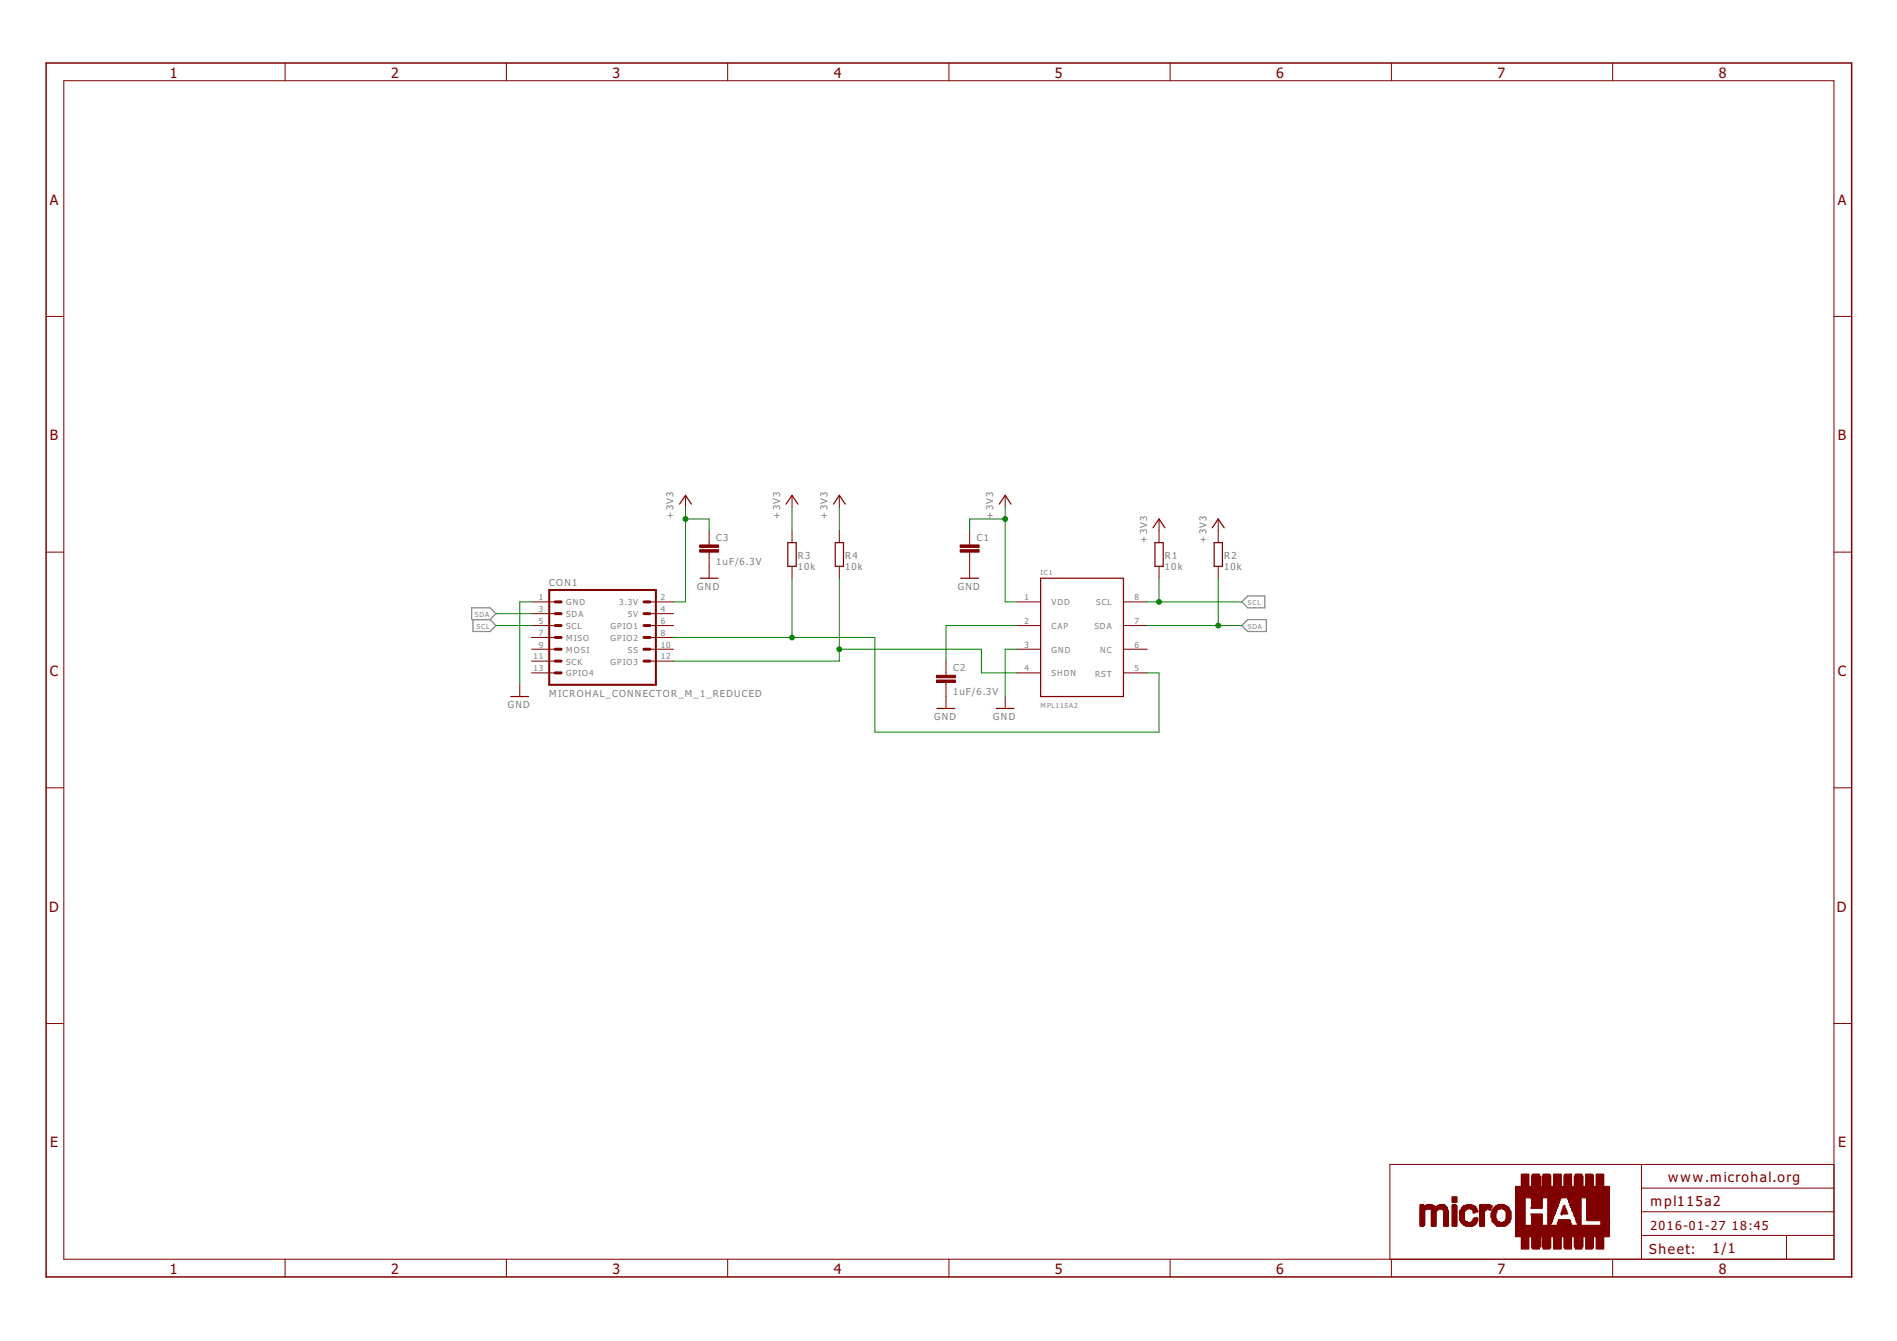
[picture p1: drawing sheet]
<svg xmlns="http://www.w3.org/2000/svg" width="297mm" height="210mm" viewBox="0 0 297 210" stroke-linecap="round" stroke-linejoin="round" font-family="sans-serif">
<path d="M73.9 95.1h2.9l.9 1-.9 .9h-2.9zM74.1 97v1.8h2.7l.9-.9-.9-.9M194.5 94.2l.9-.9h2.7v1.8h-2.7zM195.4 97h2.9v1.8h-2.9l-.9-.9z" fill="none" stroke="#808080" stroke-width=".19"/>
<g fill="none" stroke="#800000" stroke-width=".16">
<path d="M10 12.6h277.2v184.5h-277.2zM44.6 9.9v2.7M79.3 9.9v2.7M113.9 9.9v2.7M148.6 9.9v2.7M183.2 9.9v2.7M217.9 9.9v2.7M252.5 9.9v2.7M7.2 49.5h2.8M287.2 49.5h2.7M107.3 77.5v1.9M124 77.5v1.9"/>
<path d="M131.4 77.5v1.9M157.4 77.5v1.9M7.2 86.4h2.8M83.2 94.2h3.7M83.2 96.1h3.7M83.2 97.9h3.7M83.2 99.8h3.7M101.8 94.2h3.7M101.8 96.1h3.7M101.8 97.9h3.7M101.8 99.8h3.7M111 83.1v2.2"/>
<path d="M111 86.4v4.1M124 83.1v1.8M124 88.6v1.9M131.4 83.1v1.8M131.4 88.6v1.9M151.8 83.1v2.2M151.8 86.4v4.1M159.2 94.2h3.7M159.2 97.9h3.7M175.9 94.2h3.7M175.9 97.9h3.7M181.5 81.2v3.7"/>
<path d="M181.5 88.6v1.9M190.8 81.2v3.7M190.8 88.6v1.9M287.2 86.4h2.7M81.4 107.2v1.8M83.2 101.6h3.7M83.2 103.5h3.7M83.2 105.3h3.7M101.8 101.6h3.7M101.8 103.5h3.7M148.1 103.5v2.2M148.1 106.8v4.1"/>
<path d="M157.4 109v1.9M159.2 101.6h3.7M159.2 105.3h3.7M175.9 101.6h3.7M175.9 105.3h3.7M7.2 123.3h2.8M287.2 123.3h2.7M7.2 160.2h2.8M287.2 160.2h2.7M44.6 197.1v2.8M79.3 197.1v2.8M113.9 197.1v2.8"/>
<path d="M148.6 197.1v2.8M183.2 197.1v2.8M217.9 197.1v2.8M252.5 197.1v2.8M257 193.4h30.2M257 182.3v14.8M257 189.7h30.2M257 186h30.2M279.7 193.4v3.7M287.2 182.3h-69.6v14.8"/>
</g>
<path d="M7.2 9.9h282.7v190h-282.7z" fill="none" stroke="#800000" stroke-width=".23"/>
<g fill="#800000" stroke="#800000" stroke-width=".16">
<path d="M238.2 195.3h1.2v.2h-1.2z"/>
<path d="M240 195.3h1v.2h-1z"/>
<path d="M241.6 195.3h1.1v.2h-1.1z"/>
<path d="M243.3 195.3h1.2v.2h-1.2z"/>
<path d="M245 195.3h1.1v.2h-1.1z"/>
<path d="M246.7 195.3h1v.2h-1z"/>
<path d="M248.3 195.3h1v.2h-1z"/>
<path d="M249.9 195.3h1.2v.2h-1.2z"/>
<path d="M238.2 195.2h1.2v.2h-1.2z"/>
<path d="M239.9 195.2h1.1v.2h-1.1z"/>
<path d="M241.6 195.2h1.2v.2h-1.2z"/>
<path d="M243.3 195.2h1.2v.2h-1.2z"/>
<path d="M244.9 195.2h1.2v.2h-1.2z"/>
<path d="M246.7 195.2h1v.2h-1z"/>
<path d="M248.3 195.2h1.2v.2h-1.2z"/>
<path d="M249.9 195.2h1.2v.2h-1.2z"/>
<path d="M238.2 195.1h1.2v.1h-1.2z"/>
<path d="M239.8 195.1h1.4v.1h-1.4z"/>
<path d="M241.5 195.1h1.3v.1h-1.3z"/>
<path d="M243.3 195.1h1.2v.1h-1.2z"/>
<path d="M244.9 195.1h1.2v.1h-1.2z"/>
<path d="M246.5 195.1h1.4v.1h-1.4z"/>
<path d="M248.3 195.1h1.2v.1h-1.2z"/>
<path d="M249.9 195.1h1.2v.1h-1.2z"/>
<path d="M238.2 194.9h1.2v.2h-1.2z"/>
<path d="M239.8 194.9h1.4v.2h-1.4z"/>
<path d="M241.5 194.9h1.3v.2h-1.3z"/>
<path d="M243.3 194.9h1.2v.2h-1.2z"/>
<path d="M244.9 194.9h1.2v.2h-1.2z"/>
<path d="M246.5 194.9h1.4v.2h-1.4z"/>
<path d="M248.3 194.9h1.2v.2h-1.2z"/>
<path d="M249.9 194.9h1.2v.2h-1.2z"/>
<path d="M238.2 194.8h1.2v.1h-1.2z"/>
<path d="M239.8 194.8h1.4v.1h-1.4z"/>
<path d="M241.5 194.8h1.3v.1h-1.3z"/>
<path d="M243.3 194.8h1.2v.1h-1.2z"/>
<path d="M244.9 194.8h1.2v.1h-1.2z"/>
<path d="M246.5 194.8h1.4v.1h-1.4z"/>
<path d="M248.3 194.8h1.2v.1h-1.2z"/>
<path d="M249.9 194.8h1.2v.1h-1.2z"/>
<path d="M238.2 194.6h1.2v.2h-1.2z"/>
<path d="M239.8 194.6h1.4v.2h-1.4z"/>
<path d="M241.5 194.6h1.3v.2h-1.3z"/>
<path d="M243.3 194.6h1.2v.2h-1.2z"/>
<path d="M244.9 194.6h1.2v.2h-1.2z"/>
<path d="M246.5 194.6h1.4v.2h-1.4z"/>
<path d="M248.3 194.6h1.2v.2h-1.2z"/>
<path d="M249.9 194.6h1.2v.2h-1.2z"/>
<path d="M238.2 194.5h1.2v.1h-1.2z"/>
<path d="M239.8 194.5h1.4v.1h-1.4z"/>
<path d="M241.5 194.5h1.3v.1h-1.3z"/>
<path d="M243.3 194.5h1.2v.1h-1.2z"/>
<path d="M244.9 194.5h1.2v.1h-1.2z"/>
<path d="M246.5 194.5h1.4v.1h-1.4z"/>
<path d="M248.3 194.5h1.2v.1h-1.2z"/>
<path d="M249.9 194.5h1.2v.1h-1.2z"/>
<path d="M238.2 194.3h1.2v.2h-1.2z"/>
<path d="M239.8 194.3h1.4v.2h-1.4z"/>
<path d="M241.5 194.3h1.3v.2h-1.3z"/>
<path d="M243.3 194.3h1.2v.2h-1.2z"/>
<path d="M244.9 194.3h1.2v.2h-1.2z"/>
<path d="M246.5 194.3h1.4v.2h-1.4z"/>
<path d="M248.3 194.3h1.2v.2h-1.2z"/>
<path d="M249.9 194.3h1.2v.2h-1.2z"/>
<path d="M238.2 194.2h1.2v.1h-1.2z"/>
<path d="M239.8 194.2h1.4v.1h-1.4z"/>
<path d="M241.5 194.2h1.3v.1h-1.3z"/>
<path d="M243.3 194.2h1.2v.1h-1.2z"/>
<path d="M244.9 194.2h1.2v.1h-1.2z"/>
<path d="M246.5 194.2h1.4v.1h-1.4z"/>
<path d="M248.3 194.2h1.2v.1h-1.2z"/>
<path d="M249.9 194.2h1.2v.1h-1.2z"/>
<path d="M238.2 194h1.2v.2h-1.2z"/>
<path d="M239.8 194h1.4v.2h-1.4z"/>
<path d="M241.5 194h1.3v.2h-1.3z"/>
<path d="M243.3 194h1.2v.2h-1.2z"/>
<path d="M244.9 194h1.2v.2h-1.2z"/>
<path d="M246.5 194h1.4v.2h-1.4z"/>
<path d="M248.3 194h1.2v.2h-1.2z"/>
<path d="M249.9 194h1.2v.2h-1.2z"/>
<path d="M238.2 193.9h1.2v.1h-1.2z"/>
<path d="M239.8 193.9h1.4v.1h-1.4z"/>
<path d="M241.5 193.9h1.3v.1h-1.3z"/>
<path d="M243.3 193.9h1.2v.1h-1.2z"/>
<path d="M244.9 193.9h1.2v.1h-1.2z"/>
<path d="M246.5 193.9h1.4v.1h-1.4z"/>
<path d="M248.3 193.9h1.2v.1h-1.2z"/>
<path d="M249.9 193.9h1.2v.1h-1.2z"/>
<path d="M238.2 193.7h1.2v.2h-1.2z"/>
<path d="M239.8 193.7h1.4v.2h-1.4z"/>
<path d="M241.5 193.7h1.3v.2h-1.3z"/>
<path d="M243.3 193.7h1.2v.2h-1.2z"/>
<path d="M244.9 193.7h1.2v.2h-1.2z"/>
<path d="M246.5 193.7h1.4v.2h-1.4z"/>
<path d="M248.3 193.7h1.2v.2h-1.2z"/>
<path d="M249.9 193.7h1.2v.2h-1.2z"/>
<path d="M238.2 193.6h1.2v.1h-1.2z"/>
<path d="M239.8 193.6h1.4v.1h-1.4z"/>
<path d="M241.5 193.6h1.3v.1h-1.3z"/>
<path d="M243.3 193.6h1.2v.1h-1.2z"/>
<path d="M244.9 193.6h1.2v.1h-1.2z"/>
<path d="M246.5 193.6h1.4v.1h-1.4z"/>
<path d="M248.3 193.6h1.2v.1h-1.2z"/>
<path d="M249.9 193.6h1.2v.1h-1.2z"/>
<path d="M237.3 193.4h14.7v.2h-14.7z"/>
<path d="M237.3 193.3h14.7v.1h-14.7z"/>
<path d="M237.3 193.1h14.7v.2h-14.7z"/>
<path d="M237.3 193h14.7v.1h-14.7z"/>
<path d="M237.3 192.8h14.7v.2h-14.7z"/>
<path d="M237.3 192.7h14.7v.1h-14.7z"/>
<path d="M237.3 192.5h14.7v.2h-14.7z"/>
<path d="M237.3 192.4h14.7v.2h-14.7z"/>
<path d="M237.3 192.2h14.7v.2h-14.7z"/>
<path d="M237.3 192.1h14.7v.2h-14.7z"/>
<path d="M237.3 191.9h14.7v.2h-14.7z"/>
<path d="M222.4 191.8h.5v.2h-.5z"/>
<path d="M224.1 191.8h.8v.2h-.8z"/>
<path d="M226 191.8h.8v.2h-.8z"/>
<path d="M227.4 191.8h.7v.2h-.7z"/>
<path d="M229.5 191.8h1.2v.2h-1.2z"/>
<path d="M231.7 191.8h.8v.2h-.8z"/>
<path d="M234.4 191.8h1.3v.2h-1.3z"/>
<path d="M237.3 191.8h14.7v.2h-14.7z"/>
<path d="M222.3 191.6h.8v.2h-.8z"/>
<path d="M224.1 191.6h.8v.2h-.8z"/>
<path d="M226 191.6h.8v.2h-.8z"/>
<path d="M227.4 191.6h.7v.2h-.7z"/>
<path d="M229.2 191.6h1.7v.2h-1.7z"/>
<path d="M231.7 191.6h.8v.2h-.8z"/>
<path d="M234.2 191.6h1.8v.2h-1.8z"/>
<path d="M237.3 191.6h1.5v.2h-1.5z"/>
<path d="M239.8 191.6h1.7v.2h-1.7z"/>
<path d="M242.4 191.6h.4v.2h-.4z"/>
<path d="M243.8 191.6h2.3v.2h-2.3z"/>
<path d="M247.1 191.6h.5v.2h-.5z"/>
<path d="M250.7 191.6h1.3v.2h-1.3z"/>
<path d="M222.3 191.5h.8v.2h-.8z"/>
<path d="M224.1 191.5h.8v.2h-.8z"/>
<path d="M226 191.5h.8v.2h-.8z"/>
<path d="M227.4 191.5h.7v.2h-.7z"/>
<path d="M229 191.5h2.1v.2h-2.1z"/>
<path d="M231.7 191.5h.8v.2h-.8z"/>
<path d="M234.1 191.5h2v.2h-2z"/>
<path d="M237.3 191.5h1.5v.2h-1.5z"/>
<path d="M239.8 191.5h1.7v.2h-1.7z"/>
<path d="M242.4 191.5h.4v.2h-.4z"/>
<path d="M243.8 191.5h2.3v.2h-2.3z"/>
<path d="M247 191.5h.6v.2h-.6z"/>
<path d="M250.7 191.5h1.3v.2h-1.3z"/>
<path d="M222.3 191.3h.8v.2h-.8z"/>
<path d="M224.1 191.3h.8v.2h-.8z"/>
<path d="M226 191.3h.8v.2h-.8z"/>
<path d="M227.4 191.3h.7v.2h-.7z"/>
<path d="M228.9 191.3h2.3v.2h-2.3z"/>
<path d="M231.7 191.3h.8v.2h-.8z"/>
<path d="M233.9 191.3h2.4v.2h-2.4z"/>
<path d="M237.3 191.3h1.5v.2h-1.5z"/>
<path d="M239.8 191.3h1.7v.2h-1.7z"/>
<path d="M242.4 191.3h.6v.2h-.6z"/>
<path d="M243.9 191.3h2v.2h-2z"/>
<path d="M247 191.3h.6v.2h-.6z"/>
<path d="M250.7 191.3h1.3v.2h-1.3z"/>
<path d="M222.3 191.2h.8v.2h-.8z"/>
<path d="M224.1 191.2h.8v.2h-.8z"/>
<path d="M226 191.2h.8v.2h-.8z"/>
<path d="M227.4 191.2h.7v.2h-.7z"/>
<path d="M228.7 191.2h1.1v.2h-1.1z"/>
<path d="M230.4 191.2h.8v.2h-.8z"/>
<path d="M231.7 191.2h.8v.2h-.8z"/>
<path d="M233.8 191.2h1v.2h-1z"/>
<path d="M235.4 191.2h1.1v.2h-1.1z"/>
<path d="M237.3 191.2h1.5v.2h-1.5z"/>
<path d="M239.8 191.2h1.7v.2h-1.7z"/>
<path d="M242.4 191.2h.6v.2h-.6z"/>
<path d="M244 191.2h1.9v.2h-1.9z"/>
<path d="M246.8 191.2h.8v.2h-.8z"/>
<path d="M250.7 191.2h1.3v.2h-1.3z"/>
<path d="M222.3 191.1h.8v.1h-.8z"/>
<path d="M224.1 191.1h.8v.1h-.8z"/>
<path d="M226 191.1h.8v.1h-.8z"/>
<path d="M227.4 191.1h.7v.1h-.7z"/>
<path d="M228.7 191.1h.8v.1h-.8z"/>
<path d="M230.5 191.1h.9v.1h-.9z"/>
<path d="M231.7 191.1h.8v.1h-.8z"/>
<path d="M233.6 191.1h.9v.1h-.9z"/>
<path d="M235.7 191.1h.8v.1h-.8z"/>
<path d="M237.3 191.1h1.5v.1h-1.5z"/>
<path d="M239.8 191.1h1.7v.1h-1.7z"/>
<path d="M242.4 191.1h.7v.1h-.7z"/>
<path d="M244 191.1h1.9v.1h-1.9z"/>
<path d="M246.8 191.1h.8v.1h-.8z"/>
<path d="M250.7 191.1h1.3v.1h-1.3z"/>
<path d="M222.3 190.9h.8v.2h-.8z"/>
<path d="M224.1 190.9h.8v.2h-.8z"/>
<path d="M226 190.9h.8v.2h-.8z"/>
<path d="M227.4 190.9h.7v.2h-.7z"/>
<path d="M228.6 190.9h.7v.2h-.7z"/>
<path d="M230.7 190.9h.7v.2h-.7z"/>
<path d="M231.7 190.9h.8v.2h-.8z"/>
<path d="M233.6 190.9h.8v.2h-.8z"/>
<path d="M235.7 190.9h.8v.2h-.8z"/>
<path d="M237.3 190.9h1.5v.2h-1.5z"/>
<path d="M239.8 190.9h1.7v.2h-1.7z"/>
<path d="M242.4 190.9h.7v.2h-.7z"/>
<path d="M244 190.9h1.8v.2h-1.8z"/>
<path d="M246.8 190.9h.8v.2h-.8z"/>
<path d="M248.5 190.9h3.5v.2h-3.5z"/>
<path d="M222.3 190.8h.8v.1h-.8z"/>
<path d="M224.1 190.8h.8v.1h-.8z"/>
<path d="M226 190.8h.8v.1h-.8z"/>
<path d="M227.4 190.8h.7v.1h-.7z"/>
<path d="M228.6 190.8h.7v.1h-.7z"/>
<path d="M230.7 190.8h.7v.1h-.7z"/>
<path d="M231.7 190.8h.8v.1h-.8z"/>
<path d="M233.6 190.8h.8v.1h-.8z"/>
<path d="M235.8 190.8h.8v.1h-.8z"/>
<path d="M237.3 190.8h1.5v.1h-1.5z"/>
<path d="M239.8 190.8h1.7v.1h-1.7z"/>
<path d="M242.4 190.8h.7v.1h-.7z"/>
<path d="M246.7 190.8h.9v.1h-.9z"/>
<path d="M248.5 190.8h3.5v.1h-3.5z"/>
<path d="M222.3 190.6h.8v.2h-.8z"/>
<path d="M224.1 190.6h.8v.2h-.8z"/>
<path d="M226 190.6h.8v.2h-.8z"/>
<path d="M227.4 190.6h.7v.2h-.7z"/>
<path d="M228.6 190.6h.7v.2h-.7z"/>
<path d="M230.8 190.6h.6v.2h-.6z"/>
<path d="M231.7 190.6h.8v.2h-.8z"/>
<path d="M233.6 190.6h.6v.2h-.6z"/>
<path d="M235.8 190.6h.8v.2h-.8z"/>
<path d="M237.3 190.6h1.5v.2h-1.5z"/>
<path d="M239.8 190.6h1.7v.2h-1.7z"/>
<path d="M242.4 190.6h.9v.2h-.9z"/>
<path d="M246.7 190.6h.9v.2h-.9z"/>
<path d="M248.5 190.6h3.5v.2h-3.5z"/>
<path d="M222.3 190.5h.8v.1h-.8z"/>
<path d="M224.1 190.5h.8v.1h-.8z"/>
<path d="M226 190.5h.8v.1h-.8z"/>
<path d="M227.4 190.5h.7v.1h-.7z"/>
<path d="M228.6 190.5h.7v.1h-.7z"/>
<path d="M231.7 190.5h.8v.1h-.8z"/>
<path d="M233.5 190.5h.7v.1h-.7z"/>
<path d="M235.8 190.5h.8v.1h-.8z"/>
<path d="M237.3 190.5h1.5v.1h-1.5z"/>
<path d="M239.8 190.5h1.7v.1h-1.7z"/>
<path d="M242.4 190.5h.9v.1h-.9z"/>
<path d="M246.7 190.5h.9v.1h-.9z"/>
<path d="M248.5 190.5h3.5v.1h-3.5z"/>
<path d="M222.3 190.3h.8v.2h-.8z"/>
<path d="M224.1 190.3h.8v.2h-.8z"/>
<path d="M226 190.3h.8v.2h-.8z"/>
<path d="M227.4 190.3h.7v.2h-.7z"/>
<path d="M228.6 190.3h.7v.2h-.7z"/>
<path d="M231.7 190.3h.8v.2h-.8z"/>
<path d="M233.5 190.3h.7v.2h-.7z"/>
<path d="M235.8 190.3h.8v.2h-.8z"/>
<path d="M237.3 190.3h1.5v.2h-1.5z"/>
<path d="M239.8 190.3h1.7v.2h-1.7z"/>
<path d="M242.4 190.3h.9v.2h-.9z"/>
<path d="M246.5 190.3h1.1v.2h-1.1z"/>
<path d="M248.5 190.3h3.5v.2h-3.5z"/>
<path d="M222.3 190.2h.8v.1h-.8z"/>
<path d="M224.1 190.2h.8v.1h-.8z"/>
<path d="M226 190.2h.8v.1h-.8z"/>
<path d="M227.4 190.2h.7v.1h-.7z"/>
<path d="M228.6 190.2h.7v.1h-.7z"/>
<path d="M231.7 190.2h.8v.1h-.8z"/>
<path d="M233.5 190.2h.7v.1h-.7z"/>
<path d="M235.8 190.2h.8v.1h-.8z"/>
<path d="M237.3 190.2h1.5v.1h-1.5z"/>
<path d="M239.8 190.2h1.7v.1h-1.7z"/>
<path d="M242.4 190.2h1v.1h-1z"/>
<path d="M246.5 190.2h1.1v.1h-1.1z"/>
<path d="M248.5 190.2h3.5v.1h-3.5z"/>
<path d="M222.3 190h.8v.2h-.8z"/>
<path d="M224.1 190h.8v.2h-.8z"/>
<path d="M226 190h.8v.2h-.8z"/>
<path d="M227.4 190h.7v.2h-.7z"/>
<path d="M228.6 190h.7v.2h-.7z"/>
<path d="M231.7 190h.8v.2h-.8z"/>
<path d="M233.5 190h.7v.2h-.7z"/>
<path d="M235.8 190h.8v.2h-.8z"/>
<path d="M237.3 190h1.5v.2h-1.5z"/>
<path d="M239.7 190h1.8v.2h-1.8z"/>
<path d="M242.4 190h1v.2h-1z"/>
<path d="M244.4 190h.2v.2h-.2z"/>
<path d="M246.4 190h1.2v.2h-1.2z"/>
<path d="M248.5 190h3.5v.2h-3.5z"/>
<path d="M222.3 189.9h.8v.1h-.8z"/>
<path d="M224.1 189.9h.8v.1h-.8z"/>
<path d="M226 189.9h.8v.1h-.8z"/>
<path d="M227.4 189.9h.7v.1h-.7z"/>
<path d="M228.6 189.9h.7v.1h-.7z"/>
<path d="M231.7 189.9h.8v.1h-.8z"/>
<path d="M233.5 189.9h.7v.1h-.7z"/>
<path d="M235.8 189.9h.8v.1h-.8z"/>
<path d="M237.3 189.9h1.5v.1h-1.5z"/>
<path d="M242.4 189.9h1.2v.1h-1.2z"/>
<path d="M244.4 189.9h1.1v.1h-1.1z"/>
<path d="M246.4 189.9h1.2v.1h-1.2z"/>
<path d="M248.5 189.9h3.5v.1h-3.5z"/>
<path d="M222.3 189.7h.8v.2h-.8z"/>
<path d="M224.1 189.7h.8v.2h-.8z"/>
<path d="M226 189.7h.8v.2h-.8z"/>
<path d="M227.4 189.7h.7v.2h-.7z"/>
<path d="M228.6 189.7h.7v.2h-.7z"/>
<path d="M230.7 189.7h.2v.2h-.2z"/>
<path d="M231.7 189.7h.8v.2h-.8z"/>
<path d="M233.6 189.7h.8v.2h-.8z"/>
<path d="M235.8 189.7h.8v.2h-.8z"/>
<path d="M237.3 189.7h1.5v.2h-1.5z"/>
<path d="M242.4 189.7h1.2v.2h-1.2z"/>
<path d="M244.5 189.7h.8v.2h-.8z"/>
<path d="M246.4 189.7h1.2v.2h-1.2z"/>
<path d="M248.5 189.7h3.5v.2h-3.5z"/>
<path d="M222.3 189.6h.8v.1h-.8z"/>
<path d="M224.1 189.6h.8v.1h-.8z"/>
<path d="M226 189.6h.8v.1h-.8z"/>
<path d="M227.4 189.6h.7v.1h-.7z"/>
<path d="M228.6 189.6h.7v.1h-.7z"/>
<path d="M230.7 189.6h.7v.1h-.7z"/>
<path d="M231.7 189.6h.8v.1h-.8z"/>
<path d="M233.6 189.6h.8v.1h-.8z"/>
<path d="M235.8 189.6h.8v.1h-.8z"/>
<path d="M237.3 189.6h1.5v.1h-1.5z"/>
<path d="M242.4 189.6h1.2v.1h-1.2z"/>
<path d="M244.6 189.6h.7v.1h-.7z"/>
<path d="M246.2 189.6h1.4v.1h-1.4z"/>
<path d="M248.5 189.6h3.5v.1h-3.5z"/>
<path d="M222.3 189.4h.8v.2h-.8z"/>
<path d="M224.1 189.4h.9v.2h-.9z"/>
<path d="M226 189.4h.8v.2h-.8z"/>
<path d="M227.4 189.4h.7v.2h-.7z"/>
<path d="M228.6 189.4h.9v.2h-.9z"/>
<path d="M230.7 189.4h.7v.2h-.7z"/>
<path d="M231.7 189.4h.9v.2h-.9z"/>
<path d="M233.6 189.4h.8v.2h-.8z"/>
<path d="M235.7 189.4h.8v.2h-.8z"/>
<path d="M237.3 189.4h1.5v.2h-1.5z"/>
<path d="M242.4 189.4h1.3v.2h-1.3z"/>
<path d="M244.6 189.4h.7v.2h-.7z"/>
<path d="M246.2 189.4h1.4v.2h-1.4z"/>
<path d="M248.5 189.4h3.5v.2h-3.5z"/>
<path d="M222.4 189.3h.8v.1h-.8z"/>
<path d="M224.1 189.3h1.1v.1h-1.1z"/>
<path d="M225.9 189.3h.8v.1h-.8z"/>
<path d="M227.4 189.3h.7v.1h-.7z"/>
<path d="M228.7 189.3h.9v.1h-.9z"/>
<path d="M230.5 189.3h.8v.1h-.8z"/>
<path d="M231.7 189.3h1v.1h-1z"/>
<path d="M233.2 189.3h.3v.1h-.3z"/>
<path d="M233.8 189.3h.7v.1h-.7z"/>
<path d="M235.5 189.3h.9v.1h-.9z"/>
<path d="M237.3 189.3h1.5v.1h-1.5z"/>
<path d="M242.4 189.3h1.3v.1h-1.3z"/>
<path d="M244.6 189.3h.6v.1h-.6z"/>
<path d="M246.1 189.3h1.5v.1h-1.5z"/>
<path d="M248.5 189.3h3.5v.1h-3.5z"/>
<path d="M222.3 189.1h4.4v.2h-4.4z"/>
<path d="M227.4 189.1h.7v.2h-.7z"/>
<path d="M228.9 189.1h1v.2h-1z"/>
<path d="M230.2 189.1h1.1v.2h-1.1z"/>
<path d="M231.7 189.1h1.8v.2h-1.8z"/>
<path d="M233.8 189.1h1.1v.2h-1.1z"/>
<path d="M235.2 189.1h1.1v.2h-1.1z"/>
<path d="M237.3 189.1h1.5v.2h-1.5z"/>
<path d="M242.4 189.1h1.3v.2h-1.3z"/>
<path d="M244.7 189.1h.5v.2h-.5z"/>
<path d="M246.1 189.1h1.5v.2h-1.5z"/>
<path d="M248.5 189.1h3.5v.2h-3.5z"/>
<path d="M222.3 189h4.4v.1h-4.4z"/>
<path d="M227.4 189h.7v.1h-.7z"/>
<path d="M228.9 189h2.2v.1h-2.2z"/>
<path d="M231.7 189h1.8v.1h-1.8z"/>
<path d="M233.9 189h2.4v.1h-2.4z"/>
<path d="M237.3 189h1.5v.1h-1.5z"/>
<path d="M239.7 189h1.8v.1h-1.8z"/>
<path d="M242.4 189h1.5v.1h-1.5z"/>
<path d="M244.8 189h.2v.1h-.2z"/>
<path d="M246.1 189h1.5v.1h-1.5z"/>
<path d="M248.5 189h3.5v.1h-3.5z"/>
<path d="M222.4 188.8h2.3v.2h-2.3z"/>
<path d="M224.9 188.8h1.6v.2h-1.6z"/>
<path d="M227.4 188.8h.7v.2h-.7z"/>
<path d="M229 188.8h2.1v.2h-2.1z"/>
<path d="M231.7 188.8h1.9v.2h-1.9z"/>
<path d="M234.1 188.8h2v.2h-2z"/>
<path d="M237.3 188.8h1.5v.2h-1.5z"/>
<path d="M239.8 188.8h1.7v.2h-1.7z"/>
<path d="M242.4 188.8h1.5v.2h-1.5z"/>
<path d="M244.8 188.8h.2v.2h-.2z"/>
<path d="M245.9 188.8h1.7v.2h-1.7z"/>
<path d="M248.5 188.8h3.5v.2h-3.5z"/>
<path d="M222.4 188.7h.5v.1h-.5z"/>
<path d="M223.1 188.7h1.5v.1h-1.5z"/>
<path d="M225 188.7h1.4v.1h-1.4z"/>
<path d="M227.4 188.7h.7v.1h-.7z"/>
<path d="M229.2 188.7h1.6v.1h-1.6z"/>
<path d="M231.7 188.7h1.9v.1h-1.9z"/>
<path d="M234.2 188.7h1.7v.1h-1.7z"/>
<path d="M237.3 188.7h1.5v.1h-1.5z"/>
<path d="M239.8 188.7h1.7v.1h-1.7z"/>
<path d="M242.4 188.7h1.6v.1h-1.6z"/>
<path d="M244.9 188.7h.1v.1h-.1z"/>
<path d="M245.9 188.7h1.7v.1h-1.7z"/>
<path d="M248.5 188.7h3.5v.1h-3.5z"/>
<path d="M222.4 188.5h.5v.2h-.5z"/>
<path d="M223.4 188.5h.9v.2h-.9z"/>
<path d="M225.3 188.5h.9v.2h-.9z"/>
<path d="M227.4 188.5h.6v.2h-.6z"/>
<path d="M229.6 188.5h.9v.2h-.9z"/>
<path d="M231.7 188.5h.8v.2h-.8z"/>
<path d="M232.6 188.5h.7v.2h-.7z"/>
<path d="M234.5 188.5h1.1v.2h-1.1z"/>
<path d="M237.3 188.5h1.5v.2h-1.5z"/>
<path d="M239.8 188.5h1.7v.2h-1.7z"/>
<path d="M242.4 188.5h1.6v.2h-1.6z"/>
<path d="M245.8 188.5h1.8v.2h-1.8z"/>
<path d="M248.5 188.5h3.5v.2h-3.5z"/>
<path d="M237.3 188.4h1.5v.1h-1.5z"/>
<path d="M239.8 188.4h1.7v.1h-1.7z"/>
<path d="M242.4 188.4h1.6v.1h-1.6z"/>
<path d="M245.8 188.4h1.8v.1h-1.8z"/>
<path d="M248.5 188.4h3.5v.1h-3.5z"/>
<path d="M237.3 188.2h1.5v.2h-1.5z"/>
<path d="M239.8 188.2h1.7v.2h-1.7z"/>
<path d="M242.4 188.2h1.8v.2h-1.8z"/>
<path d="M245.8 188.2h1.8v.2h-1.8z"/>
<path d="M248.5 188.2h3.5v.2h-3.5z"/>
<path d="M227.4 188.1h.7v.1h-.7z"/>
<path d="M237.3 188.1h1.5v.1h-1.5z"/>
<path d="M239.8 188.1h1.7v.1h-1.7z"/>
<path d="M242.4 188.1h1.8v.1h-1.8z"/>
<path d="M245.6 188.1h2v.1h-2z"/>
<path d="M248.5 188.1h3.5v.1h-3.5z"/>
<path d="M227.4 187.9h.7v.2h-.7z"/>
<path d="M237.3 187.9h1.5v.2h-1.5z"/>
<path d="M239.8 187.9h1.7v.2h-1.7z"/>
<path d="M242.4 187.9h1.8v.2h-1.8z"/>
<path d="M245.6 187.9h2v.2h-2z"/>
<path d="M248.5 187.9h3.5v.2h-3.5z"/>
<path d="M227.4 187.8h.7v.1h-.7z"/>
<path d="M237.3 187.8h1.5v.1h-1.5z"/>
<path d="M239.8 187.8h1.7v.1h-1.7z"/>
<path d="M242.4 187.8h1.9v.1h-1.9z"/>
<path d="M245.6 187.8h2v.1h-2z"/>
<path d="M248.5 187.8h3.5v.1h-3.5z"/>
<path d="M227.4 187.6h.7v.2h-.7z"/>
<path d="M237.3 187.6h1.5v.2h-1.5z"/>
<path d="M239.8 187.6h1.7v.2h-1.7z"/>
<path d="M242.4 187.6h1.9v.2h-1.9z"/>
<path d="M245.5 187.6h2.1v.2h-2.1z"/>
<path d="M248.5 187.6h3.5v.2h-3.5z"/>
<path d="M227.4 187.5h.7v.1h-.7z"/>
<path d="M237.3 187.5h1.5v.1h-1.5z"/>
<path d="M239.7 187.5h1.8v.1h-1.8z"/>
<path d="M242.4 187.5h2.1v.1h-2.1z"/>
<path d="M245.5 187.5h2.1v.1h-2.1z"/>
<path d="M248.5 187.5h3.5v.1h-3.5z"/>
<path d="M227.4 187.3h.7v.2h-.7z"/>
<path d="M237.3 187.3h14.7v.2h-14.7z"/>
<path d="M237.3 187.2h14.7v.1h-14.7z"/>
<path d="M237.3 187h14.7v.2h-14.7z"/>
<path d="M237.3 186.9h14.7v.1h-14.7z"/>
<path d="M237.3 186.7h14.7v.2h-14.7z"/>
<path d="M237.3 186.6h14.7v.2h-14.7z"/>
<path d="M237.3 186.4h14.7v.2h-14.7z"/>
<path d="M237.3 186.3h14.7v.2h-14.7z"/>
<path d="M237.3 186.1h14.7v.2h-14.7z"/>
<path d="M237.3 186h14.7v.2h-14.7z"/>
<path d="M237.3 185.8h14.7v.2h-14.7z"/>
<path d="M237.3 185.7h14.7v.2h-14.7z"/>
<path d="M238.2 185.5h1.2v.2h-1.2z"/>
<path d="M239.8 185.5h1.4v.2h-1.4z"/>
<path d="M241.5 185.5h1.3v.2h-1.3z"/>
<path d="M243.3 185.5h1.2v.2h-1.2z"/>
<path d="M244.9 185.5h1.2v.2h-1.2z"/>
<path d="M246.5 185.5h1.4v.2h-1.4z"/>
<path d="M248.3 185.5h1.2v.2h-1.2z"/>
<path d="M249.9 185.5h1.2v.2h-1.2z"/>
<path d="M238.2 185.4h1.2v.2h-1.2z"/>
<path d="M239.8 185.4h1.4v.2h-1.4z"/>
<path d="M241.5 185.4h1.3v.2h-1.3z"/>
<path d="M243.3 185.4h1.2v.2h-1.2z"/>
<path d="M244.9 185.4h1.2v.2h-1.2z"/>
<path d="M246.5 185.4h1.4v.2h-1.4z"/>
<path d="M248.3 185.4h1.2v.2h-1.2z"/>
<path d="M249.9 185.4h1.2v.2h-1.2z"/>
<path d="M238.2 185.3h1.2v.1h-1.2z"/>
<path d="M239.8 185.3h1.4v.1h-1.4z"/>
<path d="M241.5 185.3h1.3v.1h-1.3z"/>
<path d="M243.3 185.3h1.2v.1h-1.2z"/>
<path d="M244.9 185.3h1.2v.1h-1.2z"/>
<path d="M246.5 185.3h1.4v.1h-1.4z"/>
<path d="M248.3 185.3h1.2v.1h-1.2z"/>
<path d="M249.9 185.3h1.2v.1h-1.2z"/>
<path d="M238.2 185.1h1.2v.2h-1.2z"/>
<path d="M239.8 185.1h1.4v.2h-1.4z"/>
<path d="M241.5 185.1h1.3v.2h-1.3z"/>
<path d="M243.3 185.1h1.2v.2h-1.2z"/>
<path d="M244.9 185.1h1.2v.2h-1.2z"/>
<path d="M246.5 185.1h1.4v.2h-1.4z"/>
<path d="M248.3 185.1h1.2v.2h-1.2z"/>
<path d="M249.9 185.1h1.2v.2h-1.2z"/>
<path d="M238.2 185h1.2v.1h-1.2z"/>
<path d="M239.8 185h1.4v.1h-1.4z"/>
<path d="M241.5 185h1.3v.1h-1.3z"/>
<path d="M243.3 185h1.2v.1h-1.2z"/>
<path d="M244.9 185h1.2v.1h-1.2z"/>
<path d="M246.5 185h1.4v.1h-1.4z"/>
<path d="M248.3 185h1.2v.1h-1.2z"/>
<path d="M249.9 185h1.2v.1h-1.2z"/>
<path d="M238.2 184.8h1.2v.2h-1.2z"/>
<path d="M239.8 184.8h1.4v.2h-1.4z"/>
<path d="M241.5 184.8h1.3v.2h-1.3z"/>
<path d="M243.3 184.8h1.2v.2h-1.2z"/>
<path d="M244.9 184.8h1.2v.2h-1.2z"/>
<path d="M246.5 184.8h1.4v.2h-1.4z"/>
<path d="M248.3 184.8h1.2v.2h-1.2z"/>
<path d="M249.9 184.8h1.2v.2h-1.2z"/>
<path d="M238.2 184.7h1.2v.1h-1.2z"/>
<path d="M239.8 184.7h1.4v.1h-1.4z"/>
<path d="M241.5 184.7h1.3v.1h-1.3z"/>
<path d="M243.3 184.7h1.2v.1h-1.2z"/>
<path d="M244.9 184.7h1.2v.1h-1.2z"/>
<path d="M246.5 184.7h1.4v.1h-1.4z"/>
<path d="M248.3 184.7h1.2v.1h-1.2z"/>
<path d="M249.9 184.7h1.2v.1h-1.2z"/>
<path d="M238.2 184.5h1.2v.2h-1.2z"/>
<path d="M239.8 184.5h1.4v.2h-1.4z"/>
<path d="M241.5 184.5h1.3v.2h-1.3z"/>
<path d="M243.3 184.5h1.2v.2h-1.2z"/>
<path d="M244.9 184.5h1.2v.2h-1.2z"/>
<path d="M246.5 184.5h1.4v.2h-1.4z"/>
<path d="M248.3 184.5h1.2v.2h-1.2z"/>
<path d="M249.9 184.5h1.2v.2h-1.2z"/>
<path d="M238.2 184.4h1.2v.1h-1.2z"/>
<path d="M239.8 184.4h1.4v.1h-1.4z"/>
<path d="M241.5 184.4h1.3v.1h-1.3z"/>
<path d="M243.3 184.4h1.2v.1h-1.2z"/>
<path d="M244.9 184.4h1.2v.1h-1.2z"/>
<path d="M246.5 184.4h1.4v.1h-1.4z"/>
<path d="M248.3 184.4h1.2v.1h-1.2z"/>
<path d="M249.9 184.4h1.2v.1h-1.2z"/>
<path d="M238.2 184.2h1.2v.2h-1.2z"/>
<path d="M239.8 184.2h1.4v.2h-1.4z"/>
<path d="M241.5 184.2h1.3v.2h-1.3z"/>
<path d="M243.3 184.2h1.2v.2h-1.2z"/>
<path d="M244.9 184.2h1.2v.2h-1.2z"/>
<path d="M246.5 184.2h1.4v.2h-1.4z"/>
<path d="M248.3 184.2h1.2v.2h-1.2z"/>
<path d="M249.9 184.2h1.2v.2h-1.2z"/>
<path d="M238.2 184.1h1.2v.1h-1.2z"/>
<path d="M239.8 184.1h1.4v.1h-1.4z"/>
<path d="M241.5 184.1h1.3v.1h-1.3z"/>
<path d="M243.3 184.1h1.2v.1h-1.2z"/>
<path d="M244.9 184.1h1.2v.1h-1.2z"/>
<path d="M246.5 184.1h1.4v.1h-1.4z"/>
<path d="M248.3 184.1h1.2v.1h-1.2z"/>
<path d="M249.9 184.1h1.2v.1h-1.2z"/>
<path d="M238.2 183.9h1.2v.2h-1.2z"/>
<path d="M239.9 183.9h1.1v.2h-1.1z"/>
<path d="M241.6 183.9h1.2v.2h-1.2z"/>
<path d="M243.3 183.9h1.2v.2h-1.2z"/>
<path d="M244.9 183.9h1.2v.2h-1.2z"/>
<path d="M246.7 183.9h1v.2h-1z"/>
<path d="M248.3 183.9h1.2v.2h-1.2z"/>
<path d="M249.9 183.9h1.2v.2h-1.2z"/>
<path d="M238.2 183.8h1.2v.1h-1.2z"/>
<path d="M240 183.8h1v.1h-1z"/>
<path d="M241.6 183.8h1.1v.1h-1.1z"/>
<path d="M243.3 183.8h1.2v.1h-1.2z"/>
<path d="M245 183.8h1.1v.1h-1.1z"/>
<path d="M246.7 183.8h1v.1h-1z"/>
<path d="M248.3 183.8h1v.1h-1z"/>
<path d="M249.9 183.8h1.2v.1h-1.2z"/>
<path d="M150.3 86h3v.4h-3z"/>
<path d="M150.3 85.3h3v.4h-3z"/>
<path d="M146.6 106.4h3v.4h-3z"/>
<path d="M146.6 105.7h3v.4h-3z"/>
<path d="M109.6 86h2.9v.4h-2.9z"/>
<path d="M109.6 85.3h2.9v.4h-2.9z"/>
</g>
<path d="M86 92.4h16.7v14.8h-16.7z" fill="none" stroke="#800000" stroke-width=".32"/>
<g fill="none" stroke="#800000" stroke-width=".47">
<path d="M86.9 97.9h1M86.9 96.1h1M86.9 94.2h1M86.9 99.8h1M100.8 97.9h1M100.8 96.1h1M100.8 94.2h1M100.8 99.8h1M86.9 103.5h1M86.9 101.6h1M86.9 105.3h1M100.8 103.5h1"/>
<path d="M100.8 101.6h1"/>
</g>
<g fill="none" stroke="#800000" stroke-width=".19">
<path d="M106.4 78.9l.9-1.4 1 1.4M123.1 78.9l.9-1.4 .9 1.4M130.5 78.9l.9-1.4 1 1.4M156.5 78.9l.9-1.4 .9 1.4M109.6 90.5h2.8M123.4 84.9h1.3v3.7h-1.3zM130.8 84.9h1.3v3.7h-1.3zM150.4 90.5h2.8M162.9 90.5h13v18.5h-13zM180.6 82.6l.9-1.4 .9 1.4M180.8 84.9h1.3v3.7h-1.3zM189.8 82.6l1-1.4 .9 1.4"/>
<path d="M190.1 84.9h1.3v3.7h-1.3zM80 109h2.8M146.7 110.9h2.8M156 110.9h2.8"/>
</g>
<g fill="none" stroke="#008000" stroke-width=".16">
<path d="M107.3 79.4v14.8h-1.8M124 79.4v3.7M131.4 79.4v3.7M157.4 79.4v14.8h1.8M77.7 96.1h5.5M77.7 97.9h5.5M83.2 94.2h-1.8v13M105.5 99.8h31.5v14.8h44.5v-9.3h-1.9M107.3 81.2h3.7v1.9M124 90.5v9.3M131.4 90.5v13h-25.9M157.4 81.2h-5.6v1.9"/>
<path d="M159.2 97.9h-11.1v5.6M179.6 94.2h14.9M179.6 97.9h14.9M181.5 90.5v3.7M190.8 90.5v7.4M131.4 101.6h22.3v3.7h5.5M159.2 101.6h-1.8v7.4"/>
</g>
<g fill="#008000" stroke="#008000" stroke-width=".16">
<circle cx="190.8" cy="97.9" r=".38"/>
<circle cx="181.5" cy="94.2" r=".38"/>
<circle cx="107.3" cy="81.2" r=".38"/>
<circle cx="157.4" cy="81.2" r=".38"/>
<circle cx="124" cy="99.8" r=".38"/>
<circle cx="131.4" cy="101.6" r=".38"/>
</g>
<g font-size="2.7" fill="#800000">
<text x="26.6" y="12.2">1</text>
<text x="61.2" y="12.2">2</text>
<text x="95.9" y="12.2">3</text>
<text x="130.5" y="12.2">4</text>
<text x="165.2" y="12.2">5</text>
<text x="199.8" y="12.2">6</text>
<text x="234.5" y="12.2">7</text>
<text x="269.1" y="12.2">8</text>
<text x="7.8" y="32">A</text>
<text x="287.7" y="32">A</text>
<text x="7.8" y="68.9">B</text>
<text x="287.8" y="68.9">B</text>
<text x="7.8" y="105.8">C</text>
<text x="287.7" y="105.8">C</text>
<text x="7.7" y="142.7">D</text>
<text x="287.6" y="142.7">D</text>
<text x="7.9" y="179.6">E</text>
<text x="287.8" y="179.6">E</text>
<text x="26.6" y="199.4">1</text>
<text x="61.2" y="199.4">2</text>
<text x="95.9" y="199.4">3</text>
<text x="130.5" y="199.4">4</text>
<text x="165.2" y="199.4">5</text>
<text x="199.8" y="199.4">6</text>
<text x="234.5" y="199.4">7</text>
<text x="269.1" y="199.4">8</text>
</g>
<g font-size="2.6" fill="#800000">
<text x="261.2" y="185">www.microhal.org</text>
<text x="258.4" y="188.8">mpl115a2</text>
<text x="258.2" y="196.3">Sheet:</text>
<text x="268.2" y="196.2">1/1</text>
</g>
<g font-size="2.3" fill="#800000">
<text x="258.4" y="192.5">2016-01-27</text>
<text x="271.2" y="192.5">18:45</text>
</g>
<g font-size="1.8" fill="#808080">
<text x="105.5" y="81.2" transform="rotate(-90 105.5 81.2)">+3V3</text>
<text x="122.2" y="81.2" transform="rotate(-90 122.2 81.2)">+3V3</text>
<text x="129.6" y="81.2" transform="rotate(-90 129.6 81.2)">+3V3</text>
<text x="155.5" y="81.2" transform="rotate(-90 155.5 81.2)">+3V3</text>
<text x="112.2" y="88.4">1uF/6.3V</text>
<text x="112.2" y="84.7">C3</text>
<text x="124.9" y="89.2">10k</text>
<text x="124.9" y="87.6">R3</text>
<text x="132.4" y="89.2">10k</text>
<text x="132.4" y="87.6">R4</text>
<text x="152.9" y="84.7">C1</text>
<text x="179.6" y="84.9" transform="rotate(-90 179.6 84.9)">+3V3</text>
<text x="182.4" y="89.2">10k</text>
<text x="182.4" y="87.6">R1</text>
<text x="188.9" y="84.9" transform="rotate(-90 188.9 84.9)">+3V3</text>
<text x="191.7" y="89.2">10k</text>
<text x="191.7" y="87.6">R2</text>
<text x="86" y="91.8">CON1</text>
<text x="109.2" y="92.4">GND</text>
<text x="150" y="92.4">GND</text>
<text x="149.2" y="105.1">C2</text>
<text x="79.5" y="110.9">GND</text>
<text x="86" y="109">MICROHAL_CONNECTOR_M_1_REDUCED</text>
<text x="146.3" y="112.7">GND</text>
<text x="149.2" y="108.8">1uF/6.3V</text>
<text x="155.5" y="112.7">GND</text>
</g>
<g font-size="1.6" fill="#808080">
<text x="84.4" y="93.9">1</text>
<text x="84.4" y="95.8">3</text>
<text x="88.6" y="94.8">GND</text>
<text x="97" y="94.8">3.3V</text>
<text x="103.5" y="93.9">2</text>
<text x="103.5" y="95.8">4</text>
<text x="160.4" y="93.9">1</text>
<text x="164.7" y="94.8">VDD</text>
<text x="171.6" y="94.8">SCL</text>
<text x="177.6" y="93.9">8</text>
<text x="84.4" y="97.7">5</text>
<text x="84.4" y="99.5">7</text>
<text x="84.4" y="101.4">9</text>
<text x="88.6" y="96.6">SDA</text>
<text x="88.6" y="98.5">SCL</text>
<text x="88.6" y="100.3">MISO</text>
<text x="95.6" y="98.5">GPIO1</text>
<text x="95.6" y="100.3">GPIO2</text>
<text x="98.3" y="96.6">5V</text>
<text x="103.5" y="97.7">6</text>
<text x="103.5" y="99.5">8</text>
<text x="103.5" y="101.4">10</text>
<text x="160.4" y="101.4">3</text>
<text x="160.4" y="97.7">2</text>
<text x="164.7" y="98.5">CAP</text>
<text x="171.4" y="98.5">SDA</text>
<text x="177.6" y="97.7">7</text>
<text x="177.6" y="101.4">6</text>
<text x="83.5" y="103.2">11</text>
<text x="83.5" y="105.1">13</text>
<text x="88.6" y="102.2">MOSI</text>
<text x="88.6" y="104">SCK</text>
<text x="88.6" y="105.9">GPIO4</text>
<text x="95.6" y="104">GPIO3</text>
<text x="98.3" y="102.2">SS</text>
<text x="103.5" y="103.2">12</text>
<text x="160.4" y="105.1">4</text>
<text x="164.7" y="102.2">GND</text>
<text x="164.7" y="105.9">SHDN</text>
<text x="171.5" y="105.9">RST</text>
<text x="172.3" y="102.2">NC</text>
<text x="177.6" y="105.1">5</text>
</g>
<g font-size="1.3" fill="#808080">
<text x="162.9" y="89.9">IC1</text>
<text x="195.4" y="94.7">SCL</text>
<text x="74.4" y="96.5">SDA</text>
<text x="74.6" y="98.4">SCL</text>
<text x="195.4" y="98.4">SDA</text>
<text x="162.9" y="110.9">MPL115A2</text>
</g>
</svg>
